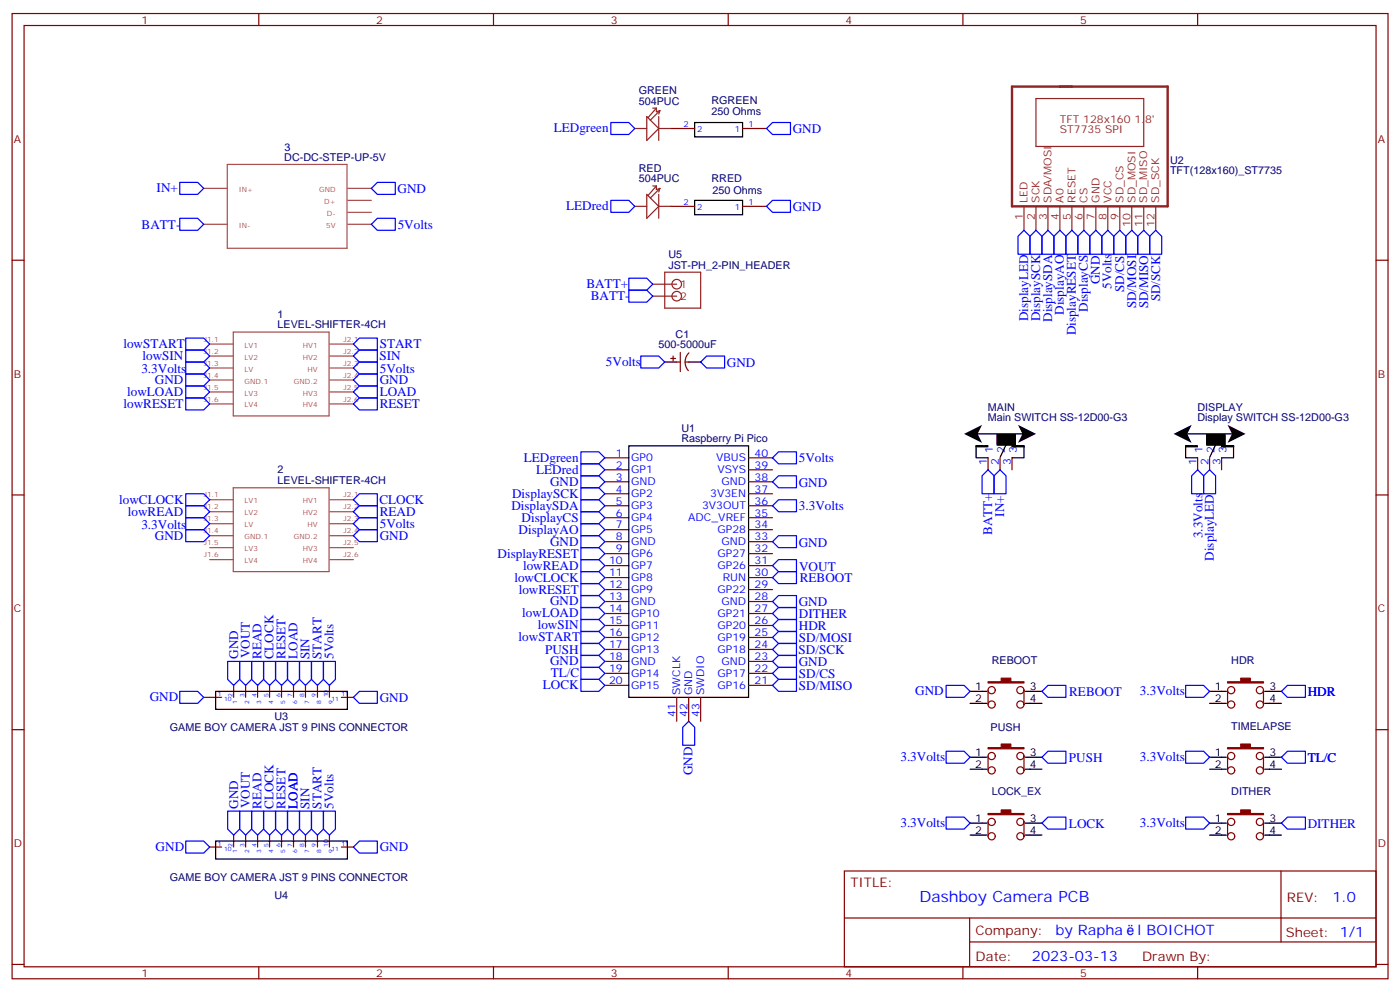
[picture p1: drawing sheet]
<svg xmlns="http://www.w3.org/2000/svg" width="412mm" height="292mm" viewBox="0 0 412 292" stroke-linecap="round" stroke-linejoin="round" font-family="sans-serif">
<g fill="none" stroke="#870000" stroke-width=".35">
<path d="M3.6 4h405.3v284.3h-405.3zM7.1 7.5h398.3v277.3h-398.3zM76.2 4v3.5M145.4 4v3.5M214.5 4v3.5M283.7 4v3.5M352.8 4v3.5M197.6 37.9h7M218.8 37.9h7M3.6 76.7h3.5M197.6 60.8h7M218.8 60.8h7"/>
<path d="M405.4 76.7h3.5M197.6 105.6h1.4M198.3 104.9v1.4M199.4 106.6h1M200.4 103.8v5.7M201.8 106.6h1.1M203 103.9a3.8 3.8 0 0 0-.2 5.3M178.2 134.9h7M178.2 138.4h7M220.5 134.9h7.1M220.5 138.4h7.1M291.1 134.9v3.5"/>
<path d="M294.6 134.9v3.5M298.1 134.9v3.5M352.8 134.9v3.5M356.3 134.9v3.5M359.9 134.9v3.5M3.6 145.8h3.5M178.2 141.9h7M178.2 145.5h7M178.2 149h7M178.2 152.5h7M178.2 156h7M178.2 159.6h7"/>
<path d="M220.5 141.9h7.1M220.5 145.5h7.1M220.5 149h7.1M220.5 152.5h7.1M220.5 156h7.1M220.5 159.6h7.1M405.4 145.8h3.5M178.2 163.1h7M178.2 166.6h7M178.2 170.1h7M178.2 173.7h7M178.2 177.2h7"/>
<path d="M220.5 163.1h7.1M220.5 166.6h7.1M220.5 170.1h7.1M220.5 173.7h7.1M220.5 177.2h7.1M178.2 180.7h7M178.2 184.3h7M178.2 187.8h7M178.2 191.3h7M178.2 194.8h7M178.2 198.4h7M220.5 180.7h7.1"/>
<path d="M220.5 184.3h7.1M220.5 187.8h7.1M220.5 191.3h7.1M220.5 194.8h7.1M220.5 198.4h7.1M3.6 214.9h3.5M61.8 205.4h3.5M68.8 201.9v3.5M72.4 201.9v3.5M75.9 201.9v3.5M79.4 201.9v3.5M82.9 201.9v3.5"/>
<path d="M86.5 201.9v3.5M90 201.9v3.5M93.5 201.9v3.5M97 201.9v3.5M100.6 205.4h3.5M178.2 201.9h7M199.4 205.4v7.1M202.9 205.4v7.1M206.4 205.4v7.1M220.5 201.9h7.1M291.1 203.3v4.2M293.2 203.3a1.06 1.06 0 0 0-1.5-1 1.06 1.06 0 0 0-.3 1.8 1.06 1.06 0 0 0 1.7-.5l.1-.3"/>
<path d="M301.7 203.3a1.06 1.06 0 0 1-1.5 1 1.06 1.06 0 0 1-.3-1.8 1.06 1.06 0 0 1 1.7 .5l.1 4.5M361.6 203.3v4.2M363.7 203.3a1.06 1.06 0 0 0-1.4-1 1.06 1.06 0 0 0-.3 1.8 1.06 1.06 0 0 0 1.7-.5v-.3M372.2 203.3a1.06 1.06 0 0 1-1.5 1 1.06 1.06 0 0 1-.3-1.8 1.06 1.06 0 0 1 1.8 .5v4.5M405.4 214.9h3.5M291.1 222.7v4.2M301.7 222.7v4.2M361.6 222.7v4.2M372.2 222.7v4.2M61.8 249.5h3.5M68.8 246v3.5M72.4 246v3.5"/>
<path d="M75.9 246v3.5M79.4 246v3.5M82.9 246v3.5M86.5 246v3.5M90 246v3.5M93.5 246v3.5M97 246v3.5M100.6 249.5h3.5M248.7 256.6h156.7v28.2h-156.7zM291.1 242.1v4.2M301.7 242.1v4.2M361.6 242.1v4.2"/>
<path d="M372.2 242.1v4.2M377.4 256.6v20.9M248.8 270.4h156.4M285.7 277.5h119.5M285.7 270.4v14.1M3.6 284.1h3.5M76.2 284.8v3.5M145.4 284.8v3.5M214.5 284.8v3.5M283.7 284.8v3.5M352.8 284.8v3.5M405.4 284.1h3.5"/>
<circle cx="292.1" cy="207.5" r="1.06"/>
<circle cx="300.6" cy="207.5" r="1.06"/>
<circle cx="362.7" cy="207.5" r="1.06"/>
<circle cx="371.2" cy="207.5" r="1.06"/>
<circle cx="292.1" cy="222.7" r="1.06"/>
<circle cx="292.1" cy="226.9" r="1.06"/>
<circle cx="300.6" cy="226.9" r="1.06"/>
<circle cx="300.6" cy="222.7" r="1.06"/>
<circle cx="362.7" cy="222.7" r="1.06"/>
<circle cx="362.7" cy="226.9" r="1.06"/>
<circle cx="371.2" cy="222.7" r="1.06"/>
<circle cx="371.2" cy="226.9" r="1.06"/>
<circle cx="292.1" cy="242.1" r="1.06"/>
<circle cx="292.1" cy="246.3" r="1.06"/>
<circle cx="300.6" cy="246.3" r="1.06"/>
<circle cx="300.6" cy="242.1" r="1.06"/>
<circle cx="362.7" cy="246.3" r="1.06"/>
<circle cx="362.7" cy="242.1" r="1.06"/>
<circle cx="371.2" cy="242.1" r="1.06"/>
<circle cx="371.2" cy="246.3" r="1.06"/>
</g>
<g fill="none" stroke="#000" stroke-width=".35">
<path d="M204.6 36.1h14.2v4.2h-14.2zM204.6 59h14.2v4.3h-14.2zM195.8 106.6h3.6M202.9 106.6h3.5M185.2 131.3h35.3v74.1h-35.3zM287.5 131.3h3.5v.3h-3.5zM287.5 127.8h14.2M290.5 131.4h.5l-3.5-.1v3.6h3.6M293.7 128.2h5.4v2.9h-5.4zM293.8 128h5.2v2.5h-5.2zM293.8 128h5.3v2.9h-5.3zM293.9 130.5h5.1v.5h-5.1z"/>
<path d="M294 128.3h4.9v1.6h-4.9zM294.1 128.5h4.7v1.8h-4.7zM294.1 129.9l.2 .2zM294.1 130.7h4.8M294.3 128.7h4.3v1.2h-4.3zM294.3 129.2h4.6v.9h-4.6zM294.4 128.9h3.9v.7h-3.9zM294.5 129.4h3.7zM296.3 131.2l-1.6 3.5M298.1 131.3h3.6v.3h-3.6zM298.1 131.3h3.6v3.6h-3.6M349.3 131.3h3.4v.3h-3.4z"/>
<path d="M349.3 127.8h14.1M352.2 131.4h.5l-3.4-.1v3.6h3.5M355.5 128.2h5.4v2.9h-5.4zM355.6 128h5.1v2.5h-5.1zM355.6 128h5.2v2.9h-5.2zM355.6 130.5h5.1v.5h-5.1zM355.7 128.3h5v1.6h-5zM355.8 128.5h4.8v1.8h-4.8zM355.8 129.9l.2 .2zM355.8 130.7h4.9M356 128.7h4.3v1.2h-4.3zM356 129.2h4.7v.9h-4.7z"/>
<path d="M356.1 128.9h4v.7h-4zM356.3 129.4h3.6zM358.1 131.2l-1.7 3.5M359.9 131.3h3.5v.3h-3.5zM359.9 131.3h3.5v3.6h-3.5M63.5 203.7h38.8v5.3h-38.8zM285.8 203.7h4.9M285.8 207.2h4.9M302 203.7h5M302 207.2h5M356.3 203.7h5M356.3 207.2h5"/>
<path d="M372.6 203.7h4.9M372.6 207.2h4.9M285.8 223.1h4.9M285.8 226.6h4.9M302 223.1h5M302 226.6h5M356.3 223.1h5M356.3 226.6h5M372.6 223.1h4.9M372.6 226.6h4.9M63.5 247.8h38.8v5.2h-38.8zM285.8 242.5h4.9"/>
<path d="M285.8 246h4.9M302 242.5h5M302 246h5M356.3 242.5h5M356.3 246h5M372.6 242.5h4.9M372.6 246h4.9"/>
</g>
<g fill="none" stroke="#8c2424" stroke-width=".35">
<path d="M187 37.9h3.5M190.5 34.3l3.6 3.6-3.6 3.5zM192.3 31.9h1.1M193.4 31.9l-2.5 2.8M193.4 31.9v1l1-.3M194.1 34.3v7.1M194.1 37.9h3.5M194.4 32.6l-2.8 2.8M194.4 32.6l-.3 1M305.2 29h31.7v14.1h-31.7zM190.5 57.3l3.6 3.5-3.6 3.5zM192.3 54.8h1.1"/>
<path d="M193.4 54.8v1l1-.3M193.4 54.8l-2.5 2.8M194.1 57.3v7M194.4 55.5l-2.8 2.8M194.4 55.5l-.3 1.1M187 60.8h3.5M194.1 60.8h3.5M301.7 60.8v7M305.2 60.8v7M308.7 60.8v7M312.2 60.8v7M315.8 60.8v7"/>
<path d="M319.3 60.8v7M322.8 60.8v7M326.4 60.8v7M329.9 60.8v7M333.4 60.8v7M336.9 60.8v7M340.5 60.8v7M192.3 83.7h7.1M192.3 87.2h7.1M195.8 80.2h10.6v10.6h-10.6z"/>
<circle cx="199.4" cy="83.7" r="1.41"/>
<circle cx="199.4" cy="87.2" r="1.41"/>
</g>
<path d="M298.1 25.5h45.9v35.3h-45.9z" fill="none" stroke="#8c2424" stroke-width=".71"/>
<g fill="#870000" stroke="#870000" stroke-width=".35">
<path d="M361.6 239.6h3.9v-1h2.8v1h3.9v.4h-10.6z"/>
<path d="M291.1 220.2h3.9v-1h2.8v1h3.9v.4h-10.6z"/>
<path d="M291.1 239.6h3.9v-1h2.8v1h3.9v.4h-10.6z"/>
<path d="M361.6 220.2h3.9v-1h2.8v1h3.9v.4h-10.6z"/>
<path d="M361.6 200.8h3.9v-1h2.8v1h3.9v.4h-10.6z"/>
<path d="M291.1 200.8h3.9v-1h2.8v1h3.9v.4h-10.6z"/>
</g>
<path d="M284 127.8l5.3-2.6-1.3 2.6 1.3 2.7zM299.9 125.2l5.3 2.6-5.3 2.7 1.3-2.7zM345.8 127.8l5.2-2.6-1.3 2.6 1.3 2.7zM361.6 125.2l5.3 2.6-5.3 2.7 1.4-2.7z" fill="#000"/>
<g fill="none" stroke="#a64a4a" stroke-width=".35">
<path d="M60 55.5h7M67 48.4h35.2v24.7h-35.2zM102.5 55.5h6.9M102.5 59h6.9M60 66.1h7M102.5 66.1h6.9M102.5 62.5h6.9M68.7 97.8h28.2v24.7h-28.2zM61.8 115.5h6.9M61.8 111.9h6.9M61.8 108.4h6.9M61.8 104.9h6.9"/>
<path d="M61.8 101.4h6.9M61.8 119h6.9M97.2 115.5h6.9M97.2 111.9h6.9M97.2 108.4h6.9M97.2 104.9h6.9M97.2 101.4h6.9M97.2 119h6.9M61.8 157.8h6.9M61.8 154.3h6.9M61.8 150.7h6.9M61.8 147.2h6.9"/>
<path d="M68.7 143.7h28.2v24.7h-28.2zM97.2 157.8h6.9M97.2 154.3h6.9M97.2 150.7h6.9M97.2 147.2h6.9M61.8 161.3h6.9M61.8 164.9h6.9M97.2 161.3h6.9M97.2 164.9h6.9"/>
</g>
<g fill="none" stroke="#00f" stroke-width=".35">
<path d="M180 36.1h5.2l1.8 1.8-1.8 1.7h-5.2zM225.8 37.9l1.8-1.8h5.3v3.5h-5.3zM53 53.7h5.2l1.8 1.8-1.8 1.8h-5.2zM109.4 55.5l1.8-1.8h5.3v3.6h-5.3zM180 59h5.2l1.8 1.8-1.8 1.7h-5.2zM53 64.3h5.2l1.8 1.8-1.8 1.7h-5.2zM109.4 66.1l1.8-1.8h5.3v3.5h-5.3zM225.8 60.8l1.8-1.8h5.3v3.5h-5.3zM299.9 69.6l1.8-1.8 1.7 1.8v5.3h-3.5zM305.2 67.8l1.8 1.8v5.3h-3.6v-5.3zM308.7 67.8l1.8 1.8v5.3h-3.5v-5.3zM312.2 67.8l1.8 1.8v5.3h-3.5v-5.3z"/>
<path d="M315.8 67.8l1.7 1.8v5.3h-3.5v-5.3zM319.3 67.8l1.8 1.8v5.3h-3.6v-5.3zM322.8 67.8l1.8 1.8v5.3h-3.5v-5.3zM324.6 69.6l1.8-1.8 1.7 1.8v5.3h-3.5zM329.9 67.8l1.7 1.8v5.3h-3.5v-5.3zM331.6 69.6l1.8-1.8 1.8 1.8v5.3h-3.6zM336.9 67.8l1.8 1.8v5.3h-3.5v-5.3zM340.5 67.8l1.7 1.8v5.3h-3.5v-5.3zM54.7 99.6h5.3l1.8 1.8-1.8 1.7h-5.3zM185.2 82h5.3l1.8 1.7-1.8 1.8h-5.3zM185.2 85.5h5.3l1.8 1.7-1.8 1.8h-5.3zM54.7 110.2h5.3l1.8 1.7-1.8 1.8h-5.3z"/>
<path d="M54.7 106.6h5.3l1.8 1.8-1.8 1.8h-5.3zM54.7 103.1h5.3l1.8 1.8-1.8 1.7h-5.3zM54.7 113.7h5.3l1.8 1.8-1.8 1.7h-5.3zM54.7 117.2h5.3l1.8 1.8-1.8 1.8h-5.3zM104.1 108.4l1.8-1.8h5.3v3.6h-5.3zM104.1 111.9l1.8-1.7h5.3v3.5h-5.3zM104.1 101.4l1.8-1.8h5.3v3.5h-5.3zM104.1 104.9l1.8-1.8h5.3v3.5h-5.3zM104.1 115.5l1.8-1.8h5.3v3.5h-5.3zM104.1 119l1.8-1.8h5.3v3.6h-5.3zM188.8 104.9h5.3l1.7 1.7-1.7 1.8h-5.3zM206.4 106.6l1.8-1.7h5.3v3.5h-5.3z"/>
<path d="M171.1 133.1h5.3l1.8 1.8-1.8 1.7h-5.3zM171.1 136.6h5.3l1.8 1.8-1.8 1.8h-5.3zM227.6 134.9l1.7-1.8h5.3v3.5h-5.3zM291.1 138.4l1.7 1.8v5.3h-3.5v-5.3zM352.8 138.4l1.8 1.8v5.3h-3.6v-5.3zM54.7 156h5.3l1.8 1.8-1.8 1.8h-5.3zM54.7 152.5h5.3l1.8 1.8-1.8 1.7h-5.3zM54.7 145.5h5.3l1.8 1.7-1.8 1.8h-5.3zM54.7 149h5.3l1.8 1.7-1.8 1.8h-5.3zM104.1 154.3l1.8-1.8h5.3v3.5h-5.3zM104.1 157.8l1.8-1.8h5.3v3.6h-5.3zM104.1 150.7l1.8-1.7h5.3v3.5h-5.3z"/>
<path d="M105.9 145.5h5.3v3.5h-5.3l-1.8-1.8zM171.1 157.8h5.3l1.8 1.8-1.8 1.7h-5.3zM171.1 140.2h5.3l1.8 1.7-1.8 1.8h-5.3zM171.1 143.7h5.3l1.8 1.8-1.8 1.7h-5.3zM171.1 147.2h5.3l1.8 1.8-1.8 1.7h-5.3zM171.1 150.7h5.3l1.8 1.8-1.8 1.8h-5.3zM171.1 154.3h5.3l1.8 1.7-1.8 1.8h-5.3zM227.6 159.6l1.7-1.8h5.3v3.5h-5.3zM227.6 141.9l1.7-1.7h5.3v3.5h-5.3zM227.6 149l1.7-1.8h5.3v3.5h-5.3zM292.8 140.2l1.8-1.8 1.8 1.8v5.3h-3.6zM354.6 140.2l1.7-1.8 1.8 1.8v5.3h-3.5z"/>
<path d="M171.1 175.4h5.3l1.8 1.8-1.8 1.8h-5.3zM171.1 161.3h5.3l1.8 1.8-1.8 1.8h-5.3zM171.1 179h5.3l1.8 1.7-1.8 1.8h-5.3zM171.1 171.9h5.3l1.8 1.8-1.8 1.7h-5.3zM171.1 168.4h5.3l1.8 1.7-1.8 1.8h-5.3zM171.1 164.9h5.3l1.8 1.7-1.8 1.8h-5.3zM227.6 177.2l1.7-1.8h5.3v3.6h-5.3zM227.6 170.1l1.7-1.7h5.3v3.5h-5.3zM227.6 166.6l1.7-1.7h5.3v3.5h-5.3zM67.1 194.8h3.5v5.3l-1.8 1.8-1.7-1.8zM70.6 194.8h3.5v5.3l-1.7 1.8-1.8-1.8zM74.1 194.8h3.5v5.3l-1.7 1.8-1.8-1.8z"/>
<path d="M77.6 194.8h3.6v5.3l-1.8 1.8-1.8-1.8zM81.2 194.8h3.5v5.3l-1.8 1.8-1.7-1.8zM84.7 194.8h3.5v5.3l-1.7 1.8-1.8-1.8zM88.2 194.8h3.6v5.3l-1.8 1.8-1.8-1.8zM91.8 194.8h3.5v5.3l-1.8 1.8-1.7-1.8zM95.3 194.8h3.5v5.3l-1.8 1.8-1.7-1.8zM171.1 193.1h5.3l1.8 1.7-1.8 1.8h-5.3zM171.1 189.5h5.3l1.8 1.8-1.8 1.8h-5.3zM171.1 196.6h5.3l1.8 1.8-1.8 1.7h-5.3zM171.1 186h5.3l1.8 1.8-1.8 1.7h-5.3zM171.1 182.5h5.3l1.8 1.8-1.8 1.7h-5.3zM227.6 194.8l1.7-1.7h5.3v3.5h-5.3z"/>
<path d="M227.6 184.3l1.7-1.8h5.3v3.5h-5.3zM227.6 180.7l1.7-1.7h5.3v3.5h-5.3zM227.6 198.4l1.7-1.8h5.3v3.5h-5.3zM227.6 187.8l1.7-1.8h5.3v3.5h-5.3zM227.6 191.3l1.7-1.8h5.3v3.6h-5.3zM53 203.7h5.2l1.8 1.7-1.8 1.8h-5.2zM104.1 205.4l1.8-1.7h5.3v3.5h-5.3zM171.1 200.1h5.3l1.8 1.8-1.8 1.8h-5.3zM202.9 212.5l1.7 1.7v5.3h-3.5v-5.3zM229.3 200.1h5.3v3.6h-5.3l-1.7-1.8zM278.7 201.9h5.3l1.8 1.8-1.8 1.7h-5.3zM308.7 201.9h5.3v3.5h-5.3l-1.7-1.7z"/>
<path d="M349.3 201.9h5.3l1.7 1.8-1.7 1.7h-5.3zM379.3 201.9h5.3v3.5h-5.3l-1.8-1.7zM67.1 238.9h3.5v5.3l-1.8 1.8-1.7-1.8zM70.6 238.9h3.5v5.3l-1.7 1.8-1.8-1.8zM74.1 238.9h3.5v5.3l-1.7 1.8-1.8-1.8zM77.6 238.9h3.6v5.3l-1.8 1.8-1.8-1.8zM81.2 238.9h3.5v5.3l-1.8 1.8-1.7-1.8zM84.7 238.9h3.5v5.3l-1.7 1.8-1.8-1.8zM88.2 238.9h3.6v5.3l-1.8 1.8-1.8-1.8zM91.8 238.9h3.5v5.3l-1.8 1.8-1.7-1.8zM95.3 238.9h3.5v5.3l-1.8 1.8-1.7-1.8zM278.7 221.3h5.3l1.8 1.8-1.8 1.7h-5.3z"/>
<path d="M308.7 221.3h5.3v3.5h-5.3l-1.7-1.7zM349.3 221.3h5.3l1.7 1.8-1.7 1.7h-5.3zM377.5 223.1l1.8-1.8h5.3v3.5h-5.3zM54.7 247.8h5.3l1.8 1.7-1.8 1.8h-5.3zM104.1 249.5l1.8-1.7h5.3v3.5h-5.3zM278.7 240.7h5.3l1.8 1.8-1.8 1.7h-5.3zM308.7 240.7h5.3v3.5h-5.3l-1.7-1.7zM349.3 240.7h5.3l1.7 1.8-1.7 1.7h-5.3zM377.5 242.5l1.8-1.8h5.3v3.5h-5.3z"/>
</g>
<path d="M60 205.4h1.8" fill="none" stroke="#008700" stroke-width=".35"/>
<text font-size="4.6" fill="#00f" x="270.8" y="265.6">Dashboy Camera PCB</text>
<g font-size="4.2" fill="#00f">
<text x="392.5" y="265.8">1.0</text>
<text x="310.9" y="275.4">by Rapha</text>
<text x="335.1" y="275.4">l BOICHOT</text>
<text x="304" y="283.2">2023-03-13</text>
</g>
<g font-size="3.9" fill="#00f">
<text x="163.1" y="39">LEDgreen</text>
<text x="233.6" y="39.3">GND</text>
<text x="46.1" y="56.7">IN+</text>
<text x="117.1" y="56.8">GND</text>
<text x="166.8" y="61.9">LEDred</text>
<text x="233.6" y="62.2">GND</text>
<text x="41.7" y="67.3">BATT-</text>
<text x="117.2" y="67.4">5Volts</text>
<text x="324" y="83.8" transform="rotate(-90 324 83.8)">GND</text>
<text x="172.7" y="85">BATT+</text>
<text x="174" y="88.5">BATT-</text>
<text x="327.5" y="85.2" transform="rotate(-90 327.5 85.2)">5Volts</text>
<text x="331.2" y="86.1" transform="rotate(-90 331.2 86.1)">SD/CS</text>
<text x="341.7" y="88.8" transform="rotate(-90 341.7 88.8)">SD/SCK</text>
<text x="302.9" y="94.6" transform="rotate(-90 302.9 94.6)">DisplayLED</text>
<text x="306.5" y="94.6" transform="rotate(-90 306.5 94.6)">DisplaySCK</text>
<text x="310" y="94.8" transform="rotate(-90 310 94.8)">DisplaySDA</text>
<text x="313.4" y="92.7" transform="rotate(-90 313.4 92.7)">DisplayAO</text>
<text x="320.5" y="91.9" transform="rotate(-90 320.5 91.9)">DisplayCS</text>
<text x="334.7" y="90.9" transform="rotate(-90 334.7 90.9)">SD/MOSI</text>
<text x="338.2" y="90.9" transform="rotate(-90 338.2 90.9)">SD/MISO</text>
<text x="316.9" y="98.8" transform="rotate(-90 316.9 98.8)">DisplayRESET</text>
<text x="36.4" y="102.6">lowSTART</text>
<text x="42" y="106.2">lowSIN</text>
<text x="111.8" y="106.2">SIN</text>
<text x="111.9" y="102.7">START</text>
<text x="178.5" y="107.8">5Volts</text>
<text x="41.6" y="109.8">3.3Volts</text>
<text x="45.6" y="113.1">GND</text>
<text x="111.9" y="109.8">5Volts</text>
<text x="111.9" y="113.2">GND</text>
<text x="214.2" y="108.1">GND</text>
<text x="37.4" y="116.7">lowLOAD</text>
<text x="111.9" y="116.8">LOAD</text>
<text x="36.4" y="120.3">lowRESET</text>
<text x="111.9" y="120.3">RESET</text>
<text x="154.3" y="136.1">LEDgreen</text>
<text x="235.4" y="136.2">5Volts</text>
<text x="158" y="139.7">LEDred</text>
<text x="162" y="143.1">GND</text>
<text x="235.3" y="143.4">GND</text>
<text x="35.1" y="148.5">lowCLOCK</text>
<text x="111.8" y="148.5">CLOCK</text>
<text x="150.9" y="146.6">DisplaySCK</text>
<text x="37.7" y="152">lowREAD</text>
<text x="41.6" y="155.7">3.3Volts</text>
<text x="111.9" y="155.6">5Volts</text>
<text x="111.9" y="152">READ</text>
<text x="150.6" y="150.1">DisplaySDA</text>
<text x="153.7" y="153.8">DisplayCS</text>
<text x="235.3" y="150.2">3.3Volts</text>
<text x="295.8" y="152.3" transform="rotate(-90 295.8 152.3)">IN+</text>
<text x="45.6" y="159">GND</text>
<text x="111.9" y="159.1">GND</text>
<text x="152.8" y="157.2">DisplayAO</text>
<text x="162" y="160.7">GND</text>
<text x="235.3" y="161">GND</text>
<text x="292.3" y="157.7" transform="rotate(-90 292.3 157.7)">BATT+</text>
<text x="354.2" y="158.5" transform="rotate(-90 354.2 158.5)">3.3Volts</text>
<text x="146.6" y="164.3">DisplayRESET</text>
<text x="154.1" y="167.9">lowREAD</text>
<text x="357.6" y="165.2" transform="rotate(-90 357.6 165.2)">DisplayLED</text>
<text x="151.5" y="171.4">lowCLOCK</text>
<text x="235.4" y="168.1">VOUT</text>
<text x="235.6" y="171.5">REBOOT</text>
<text x="152.8" y="174.8">lowRESET</text>
<text x="162" y="178.4">GND</text>
<text x="235.3" y="178.7">GND</text>
<text x="153.9" y="181.9">lowLOAD</text>
<text x="158.4" y="185.4">lowSIN</text>
<text x="235.3" y="185.6">HDR</text>
<text x="235.3" y="182">DITHER</text>
<text x="152.8" y="188.9">lowSTART</text>
<text x="235.4" y="189.1">SD/MOSI</text>
<text x="70.1" y="194.1" transform="rotate(-90 70.1 194.1)">GND</text>
<text x="73.6" y="193.9" transform="rotate(-90 73.6 193.9)">VOUT</text>
<text x="77.1" y="194.1" transform="rotate(-90 77.1 194.1)">READ</text>
<text x="80.6" y="194.2" transform="rotate(-90 80.6 194.2)">CLOCK</text>
<text x="84.1" y="194.1" transform="rotate(-90 84.1 194.1)">RESET</text>
<text x="87.7" y="194.1" transform="rotate(-90 87.7 194.1)">LOAD</text>
<text x="91.2" y="194.2" transform="rotate(-90 91.2 194.2)">SIN</text>
<text x="94.7" y="194.1" transform="rotate(-90 94.7 194.1)">START</text>
<text x="98.3" y="194.1" transform="rotate(-90 98.3 194.1)">5Volts</text>
<text x="160.6" y="192.5">PUSH</text>
<text x="162" y="196">GND</text>
<text x="235.2" y="192.6">SD/SCK</text>
<text x="235.3" y="196.3">GND</text>
<text x="159.9" y="203.1">LOCK</text>
<text x="162.3" y="199.5">TL/C</text>
<text x="235.4" y="199.7">SD/CS</text>
<text x="235.4" y="203.2">SD/MISO</text>
<text x="44.1" y="206.6">GND</text>
<text x="111.9" y="206.7">GND</text>
<text x="269.6" y="204.8">GND</text>
<text x="315" y="205">REBOOT</text>
<text x="335.8" y="204.8">3.3Volts</text>
<text x="385.3" y="205">HDR</text>
<text x="265.3" y="224.2">3.3Volts</text>
<text x="314.9" y="224.4">PUSH</text>
<text x="335.8" y="224.2">3.3Volts</text>
<text x="385.3" y="224.4">TL/C</text>
<text x="204" y="228.4" transform="rotate(-90 204 228.4)">GND</text>
<text x="70.1" y="238.2" transform="rotate(-90 70.1 238.2)">GND</text>
<text x="73.6" y="238" transform="rotate(-90 73.6 238)">VOUT</text>
<text x="77.1" y="238.2" transform="rotate(-90 77.1 238.2)">READ</text>
<text x="80.6" y="238.3" transform="rotate(-90 80.6 238.3)">CLOCK</text>
<text x="84.1" y="238.2" transform="rotate(-90 84.1 238.2)">RESET</text>
<text x="87.7" y="238.2" transform="rotate(-90 87.7 238.2)">LOAD</text>
<text x="91.2" y="238.3" transform="rotate(-90 91.2 238.3)">SIN</text>
<text x="94.7" y="238.2" transform="rotate(-90 94.7 238.2)">START</text>
<text x="98.3" y="238.2" transform="rotate(-90 98.3 238.2)">5Volts</text>
<text x="265.3" y="243.6">3.3Volts</text>
<text x="314.9" y="243.8">LOCK</text>
<text x="335.8" y="243.6">3.3Volts</text>
<text x="385.3" y="243.8">DITHER</text>
<text x="45.9" y="250.7">GND</text>
<text x="111.9" y="250.8">GND</text>
</g>
<g font-size="3.9" fill="#800">
<text x="250.5" y="261.2">TITLE:</text>
<text x="379.1" y="265.8">REV:</text>
<text x="287.4" y="275.4">Company:</text>
<text x="378.8" y="276">Sheet: 1/1</text>
<text x="287.4" y="283">Date:</text>
<text x="336.5" y="283.1">Drawn By:</text>
</g>
<g font-size="3.2" fill="#800">
<text x="41.7" y="7">1</text>
<text x="110.8" y="7">2</text>
<text x="180" y="7">3</text>
<text x="249.1" y="7">4</text>
<text x="318.2" y="7">5</text>
<text x="4.1" y="42.1">A</text>
<text x="405.9" y="42.1">A</text>
<text x="4.1" y="111.2">B</text>
<text x="405.9" y="111.2">B</text>
<text x="4.1" y="180.4">C</text>
<text x="405.9" y="180.4">C</text>
<text x="4.1" y="249.5">D</text>
<text x="405.9" y="249.5">D</text>
<text x="41.7" y="287.8">1</text>
<text x="110.8" y="287.8">2</text>
<text x="180" y="287.8">3</text>
<text x="249.1" y="287.8">4</text>
<text x="318.2" y="287.8">5</text>
</g>
<g font-size="3.2" fill="#000080">
<text x="188.2" y="27.7">GREEN</text>
<text x="188.2" y="30.8">504PUC</text>
<text x="209.6" y="33.9">250 Ohms</text>
<text x="209.6" y="30.7">RGREEN</text>
<text x="83.8" y="47.4">DC-DC-STEP-UP-5V</text>
<text x="83.8" y="44.4">3</text>
<text x="188.2" y="53.7">504PUC</text>
<text x="188.2" y="50.6">RED</text>
<text x="209.6" y="53.6">RRED</text>
<text x="344.7" y="51.4">TFT(128x160)_ST7735</text>
<text x="344.7" y="48.2">U2</text>
<text x="209.9" y="57.3">250 Ohms</text>
<text x="196.9" y="76">U5</text>
<text x="196.9" y="79.1">JST-PH_2-PIN_HEADER</text>
<text x="81.8" y="93.6">1</text>
<text x="81.8" y="96.8">LEVEL-SHIFTER-4CH</text>
<text x="199" y="99.5">C1</text>
<text x="194" y="102.5">500-5000uF</text>
<text x="291" y="124.1">Main SWITCH SS-12D00-G3</text>
<text x="291" y="120.9">MAIN</text>
<text x="352.8" y="124.1">Display SWITCH SS-12D00-G3</text>
<text x="352.8" y="120.9">DISPLAY</text>
<text x="200.8" y="130.2">Raspberry Pi Pico</text>
<text x="200.8" y="127.2">U1</text>
<text x="81.8" y="142.6">LEVEL-SHIFTER-4CH</text>
<text x="81.8" y="139.5">2</text>
<text x="292.2" y="195.5">REBOOT</text>
<text x="362.7" y="195.5">HDR</text>
<text x="50.1" y="215.4">GAME BOY CAMERA JST 9 PINS CONNECTOR</text>
<text x="80.8" y="211.9">U3</text>
<text x="291.8" y="215.4">PUSH</text>
<text x="362.7" y="214.9">TIMELAPSE</text>
<text x="292.2" y="234.3">LOCK_EX</text>
<text x="362.7" y="234.3">DITHER</text>
<text x="50.1" y="259.5">GAME BOY CAMERA JST 9 PINS CONNECTOR</text>
<text x="80.8" y="264.8">U4</text>
</g>
<g font-size="3.2" fill="#8d2323">
<text x="312.2" y="36.1">TFT 128x160 1.8'</text>
<text x="312.2" y="39.3">ST7735 SPI</text>
<text x="302.7" y="59.7" transform="rotate(-90 302.7 59.7)">LED</text>
<text x="306.2" y="59.7" transform="rotate(-90 306.2 59.7)">SCK</text>
<text x="309.8" y="59.7" transform="rotate(-90 309.8 59.7)">SDA/MOSI</text>
<text x="313.3" y="59.7" transform="rotate(-90 313.3 59.7)">A0</text>
<text x="316.8" y="59.7" transform="rotate(-90 316.8 59.7)">RESET</text>
<text x="320.4" y="59.7" transform="rotate(-90 320.4 59.7)">CS</text>
<text x="323.9" y="59.7" transform="rotate(-90 323.9 59.7)">GND</text>
<text x="327.4" y="59.7" transform="rotate(-90 327.4 59.7)">VCC</text>
<text x="330.9" y="59.7" transform="rotate(-90 330.9 59.7)">SD_CS</text>
<text x="334.5" y="59.7" transform="rotate(-90 334.5 59.7)">SD_MOSI</text>
<text x="338" y="59.7" transform="rotate(-90 338 59.7)">SD_MISO</text>
<text x="341.5" y="59.7" transform="rotate(-90 341.5 59.7)">SD_SCK</text>
<text x="301.3" y="64.9" transform="rotate(-90 301.3 64.9)">1</text>
<text x="304.8" y="64.9" transform="rotate(-90 304.8 64.9)">2</text>
<text x="308.4" y="64.9" transform="rotate(-90 308.4 64.9)">3</text>
<text x="311.9" y="64.9" transform="rotate(-90 311.9 64.9)">4</text>
<text x="315.4" y="64.9" transform="rotate(-90 315.4 64.9)">5</text>
<text x="318.9" y="64.9" transform="rotate(-90 318.9 64.9)">6</text>
<text x="322.5" y="64.9" transform="rotate(-90 322.5 64.9)">7</text>
<text x="326" y="64.9" transform="rotate(-90 326 64.9)">8</text>
<text x="329.5" y="64.9" transform="rotate(-90 329.5 64.9)">9</text>
<text x="333.1" y="66.9" transform="rotate(-90 333.1 66.9)">10</text>
<text x="336.6" y="66.9" transform="rotate(-90 336.6 66.9)">11</text>
<text x="340.1" y="66.9" transform="rotate(-90 340.1 66.9)">12</text>
<text x="200.4" y="84.8">1</text>
<text x="200.4" y="88.3">2</text>
</g>
<g font-size="3.2" fill="#00f">
<text x="181.5" y="134.5">1</text>
<text x="185.9" y="135.9">GP0</text>
<text x="211" y="135.9">VBUS</text>
<text x="222.3" y="134.5">40</text>
<text x="290.7" y="137.1" transform="rotate(-90 290.7 137.1)">1</text>
<text x="292.5" y="133.6" transform="rotate(-90 292.5 133.6)">1</text>
<text x="294.3" y="137.1" transform="rotate(-90 294.3 137.1)">2</text>
<text x="296" y="133.6" transform="rotate(-90 296 133.6)">2</text>
<text x="297.8" y="137.1" transform="rotate(-90 297.8 137.1)">3</text>
<text x="299.5" y="133.6" transform="rotate(-90 299.5 133.6)">3</text>
<text x="352.5" y="137.1" transform="rotate(-90 352.5 137.1)">1</text>
<text x="354.2" y="133.6" transform="rotate(-90 354.2 133.6)">1</text>
<text x="356" y="137.1" transform="rotate(-90 356 137.1)">2</text>
<text x="357.8" y="133.6" transform="rotate(-90 357.8 133.6)">2</text>
<text x="359.5" y="137.1" transform="rotate(-90 359.5 137.1)">3</text>
<text x="361.3" y="133.6" transform="rotate(-90 361.3 133.6)">3</text>
<text x="181.5" y="138">2</text>
<text x="181.5" y="141.6">3</text>
<text x="185.9" y="139.5">GP1</text>
<text x="185.9" y="143">GND</text>
<text x="211.4" y="139.5">VSYS</text>
<text x="212.5" y="143">GND</text>
<text x="222.3" y="141.6">38</text>
<text x="222.3" y="138">39</text>
<text x="181.5" y="145.1">4</text>
<text x="181.5" y="148.6">5</text>
<text x="185.9" y="146.5">GP2</text>
<text x="209.2" y="146.5">3V3EN</text>
<text x="222.3" y="148.6">36</text>
<text x="222.3" y="145.1">37</text>
<text x="181.5" y="152.2">6</text>
<text x="181.5" y="155.7">7</text>
<text x="185.9" y="150">GP3</text>
<text x="185.9" y="153.6">GP4</text>
<text x="202.8" y="153.6">ADC_VREF</text>
<text x="206.8" y="150">3V3OUT</text>
<text x="222.3" y="155.7">34</text>
<text x="222.3" y="152.2">35</text>
<text x="181.5" y="159.2">8</text>
<text x="185.9" y="157.1">GP5</text>
<text x="185.9" y="160.6">GND</text>
<text x="211.4" y="157.1">GP28</text>
<text x="212.5" y="160.6">GND</text>
<text x="222.3" y="159.2">33</text>
<text x="179.4" y="166.3">10</text>
<text x="181.5" y="162.7">9</text>
<text x="185.9" y="164.1">GP6</text>
<text x="185.9" y="167.7">GP7</text>
<text x="211.4" y="167.7">GP26</text>
<text x="211.4" y="164.1">GP27</text>
<text x="222.3" y="166.3">31</text>
<text x="222.3" y="162.7">32</text>
<text x="179.4" y="169.8">11</text>
<text x="179.4" y="173.3">12</text>
<text x="185.9" y="171.2">GP8</text>
<text x="212.9" y="171.2">RUN</text>
<text x="222.3" y="173.3">29</text>
<text x="222.3" y="169.8">30</text>
<text x="179.4" y="176.8">13</text>
<text x="185.9" y="174.7">GP9</text>
<text x="185.9" y="178.3">GND</text>
<text x="211.4" y="174.7">GP22</text>
<text x="212.5" y="178.3">GND</text>
<text x="222.3" y="176.8">28</text>
<text x="179.4" y="180.4">14</text>
<text x="179.4" y="183.9">15</text>
<text x="185.9" y="181.8">GP10</text>
<text x="185.9" y="185.3">GP11</text>
<text x="211.4" y="185.3">GP20</text>
<text x="211.4" y="181.8">GP21</text>
<text x="222.3" y="183.9">26</text>
<text x="222.3" y="180.4">27</text>
<text x="179.4" y="187.4">16</text>
<text x="179.4" y="191">17</text>
<text x="185.9" y="188.8">GP12</text>
<text x="211.4" y="188.8">GP19</text>
<text x="222.3" y="191">24</text>
<text x="222.3" y="187.4">25</text>
<text x="179.4" y="194.5">18</text>
<text x="185.9" y="192.4">GP13</text>
<text x="185.9" y="195.9">GND</text>
<text x="211.4" y="192.4">GP18</text>
<text x="212.5" y="195.9">GND</text>
<text x="222.3" y="194.5">23</text>
<text x="179.4" y="198">19</text>
<text x="179.4" y="201.5">20</text>
<text x="185.9" y="199.4">GP14</text>
<text x="185.9" y="203">GP15</text>
<text x="211.4" y="199.4">GP17</text>
<text x="211.4" y="203">GP16</text>
<text x="222.3" y="198">22</text>
<text x="222.3" y="201.5">21</text>
<text x="200.4" y="204.7" transform="rotate(-90 200.4 204.7)">SWCLK</text>
<text x="203.9" y="204.7" transform="rotate(-90 203.9 204.7)">GND</text>
<text x="207.5" y="204.7" transform="rotate(-90 207.5 204.7)">SWDIO</text>
<text x="199" y="211.2" transform="rotate(-90 199 211.2)">41</text>
<text x="202.5" y="211.2" transform="rotate(-90 202.5 211.2)">42</text>
<text x="206.1" y="211.2" transform="rotate(-90 206.1 211.2)">43</text>
</g>
<g font-size="3.2">
<text x="287.3" y="203.3">1</text>
<text x="303.4" y="203.3">3</text>
<text x="357.9" y="203.3">1</text>
<text x="374" y="203.3">3</text>
<text x="287.3" y="206.8">2</text>
<text x="303.4" y="206.8">4</text>
<text x="357.9" y="206.8">2</text>
<text x="374" y="206.8">4</text>
<text x="287.3" y="222.7">1</text>
<text x="287.3" y="226.2">2</text>
<text x="303.4" y="222.7">3</text>
<text x="303.4" y="226.2">4</text>
<text x="357.9" y="222.7">1</text>
<text x="357.9" y="226.2">2</text>
<text x="374" y="222.7">3</text>
<text x="374" y="226.2">4</text>
<text x="287.3" y="242.1">1</text>
<text x="287.3" y="245.6">2</text>
<text x="303.4" y="242.1">3</text>
<text x="303.4" y="245.6">4</text>
<text x="357.9" y="242.1">1</text>
<text x="357.9" y="245.6">2</text>
<text x="374" y="242.1">3</text>
<text x="374" y="245.6">4</text>
</g>
<g font-size="2.5" fill="#00f">
<text x="201.3" y="37.5">2</text>
<text x="205.4" y="38.9">2</text>
<text x="216.5" y="38.9">1</text>
<text x="220.5" y="37.5">1</text>
<text x="201.3" y="60.4">2</text>
<text x="205.4" y="61.8">2</text>
<text x="216.5" y="61.8">1</text>
<text x="220.5" y="60.4">1</text>
</g>
<g font-size="2.1" fill="#a54b4b">
<text x="70.3" y="56.5">IN+</text>
<text x="94" y="56.5">GND</text>
<text x="95.5" y="60.1">D+</text>
<text x="96.3" y="63.6">D-</text>
<text x="70.3" y="67.1">IN-</text>
<text x="96.1" y="67.1">5V</text>
<text x="60" y="100.7">J1.1</text>
<text x="101.2" y="100.7">J2.1</text>
<text x="60" y="107.7">J1.3</text>
<text x="60" y="104.2">J1.2</text>
<text x="72.1" y="105.9">LV2</text>
<text x="72.1" y="102.4">LV1</text>
<text x="89.2" y="105.9">HV2</text>
<text x="89.2" y="102.4">HV1</text>
<text x="101.2" y="107.7">J2.3</text>
<text x="101.2" y="104.2">J2.2</text>
<text x="60" y="111.2">J1.4</text>
<text x="72.1" y="113">GND.1</text>
<text x="72.1" y="109.4">LV</text>
<text x="86.6" y="113">GND.2</text>
<text x="90.5" y="109.4">HV</text>
<text x="101.2" y="111.2">J2.4</text>
<text x="60" y="114.8">J1.5</text>
<text x="60" y="118.3">J1.6</text>
<text x="72.1" y="116.5">LV3</text>
<text x="89.2" y="116.5">HV3</text>
<text x="101.2" y="118.3">J2.6</text>
<text x="101.2" y="114.8">J2.5</text>
<text x="72.1" y="120">LV4</text>
<text x="89.2" y="120">HV4</text>
<text x="60" y="146.5">J1.1</text>
<text x="72.1" y="148.3">LV1</text>
<text x="89.2" y="148.3">HV1</text>
<text x="101.2" y="146.5">J2.1</text>
<text x="60" y="153.6">J1.3</text>
<text x="60" y="150">J1.2</text>
<text x="72.1" y="155.3">LV</text>
<text x="72.1" y="151.8">LV2</text>
<text x="89.2" y="151.8">HV2</text>
<text x="90.5" y="155.3">HV</text>
<text x="101.2" y="153.6">J2.3</text>
<text x="101.2" y="150">J2.2</text>
<text x="60" y="160.6">J1.5</text>
<text x="60" y="157.1">J1.4</text>
<text x="72.1" y="158.8">GND.1</text>
<text x="86.6" y="158.8">GND.2</text>
<text x="101.2" y="160.6">J2.5</text>
<text x="101.2" y="157.1">J2.4</text>
<text x="60" y="164.2">J1.6</text>
<text x="72.1" y="162.4">LV3</text>
<text x="72.1" y="165.9">LV4</text>
<text x="89.2" y="165.9">HV4</text>
<text x="89.2" y="162.4">HV3</text>
<text x="101.2" y="164.2">J2.6</text>
</g>
<g font-size="1.8" fill="#00f">
<text x="64.2" y="205.1">1</text>
<text x="66" y="206.5">10</text>
<text x="68.5" y="205.4" transform="rotate(-90 68.5 205.4)">2</text>
<text x="69.9" y="207.2" transform="rotate(-90 69.9 207.2)">1</text>
<text x="72" y="205.4" transform="rotate(-90 72 205.4)">3</text>
<text x="73.4" y="207.2" transform="rotate(-90 73.4 207.2)">2</text>
<text x="75.5" y="205.4" transform="rotate(-90 75.5 205.4)">4</text>
<text x="76.9" y="207.2" transform="rotate(-90 76.9 207.2)">3</text>
<text x="79.1" y="205.4" transform="rotate(-90 79.1 205.4)">5</text>
<text x="80.5" y="207.2" transform="rotate(-90 80.5 207.2)">4</text>
<text x="82.6" y="205.4" transform="rotate(-90 82.6 205.4)">6</text>
<text x="84" y="207.2" transform="rotate(-90 84 207.2)">5</text>
<text x="86.1" y="205.4" transform="rotate(-90 86.1 205.4)">7</text>
<text x="87.5" y="207.2" transform="rotate(-90 87.5 207.2)">6</text>
<text x="89.6" y="205.4" transform="rotate(-90 89.6 205.4)">8</text>
<text x="91.1" y="207.2" transform="rotate(-90 91.1 207.2)">7</text>
<text x="93.2" y="205.4" transform="rotate(-90 93.2 205.4)">9</text>
<text x="94.6" y="207.2" transform="rotate(-90 94.6 207.2)">8</text>
<text x="96.7" y="205.4" transform="rotate(-90 96.7 205.4)">10</text>
<text x="97.6" y="206.5">11</text>
<text x="98.1" y="207.2" transform="rotate(-90 98.1 207.2)">9</text>
<text x="100.6" y="205.1">11</text>
<text x="64.2" y="249.2">1</text>
<text x="66" y="250.6">10</text>
<text x="68.5" y="249.5" transform="rotate(-90 68.5 249.5)">2</text>
<text x="69.9" y="251.3" transform="rotate(-90 69.9 251.3)">1</text>
<text x="72" y="249.5" transform="rotate(-90 72 249.5)">3</text>
<text x="73.4" y="251.3" transform="rotate(-90 73.4 251.3)">2</text>
<text x="75.5" y="249.5" transform="rotate(-90 75.5 249.5)">4</text>
<text x="76.9" y="251.3" transform="rotate(-90 76.9 251.3)">3</text>
<text x="79.1" y="249.5" transform="rotate(-90 79.1 249.5)">5</text>
<text x="80.5" y="251.3" transform="rotate(-90 80.5 251.3)">4</text>
<text x="82.6" y="249.5" transform="rotate(-90 82.6 249.5)">6</text>
<text x="84" y="251.3" transform="rotate(-90 84 251.3)">5</text>
<text x="86.1" y="249.5" transform="rotate(-90 86.1 249.5)">7</text>
<text x="87.5" y="251.3" transform="rotate(-90 87.5 251.3)">6</text>
<text x="89.6" y="249.5" transform="rotate(-90 89.6 249.5)">8</text>
<text x="91.1" y="251.3" transform="rotate(-90 91.1 251.3)">7</text>
<text x="93.2" y="249.5" transform="rotate(-90 93.2 249.5)">9</text>
<text x="94.6" y="251.3" transform="rotate(-90 94.6 251.3)">8</text>
<text x="96.7" y="249.5" transform="rotate(-90 96.7 249.5)">10</text>
<text x="97.6" y="250.6">11</text>
<text x="98.1" y="251.3" transform="rotate(-90 98.1 251.3)">9</text>
<text x="100.6" y="249.2">11</text>
</g>
</svg>
